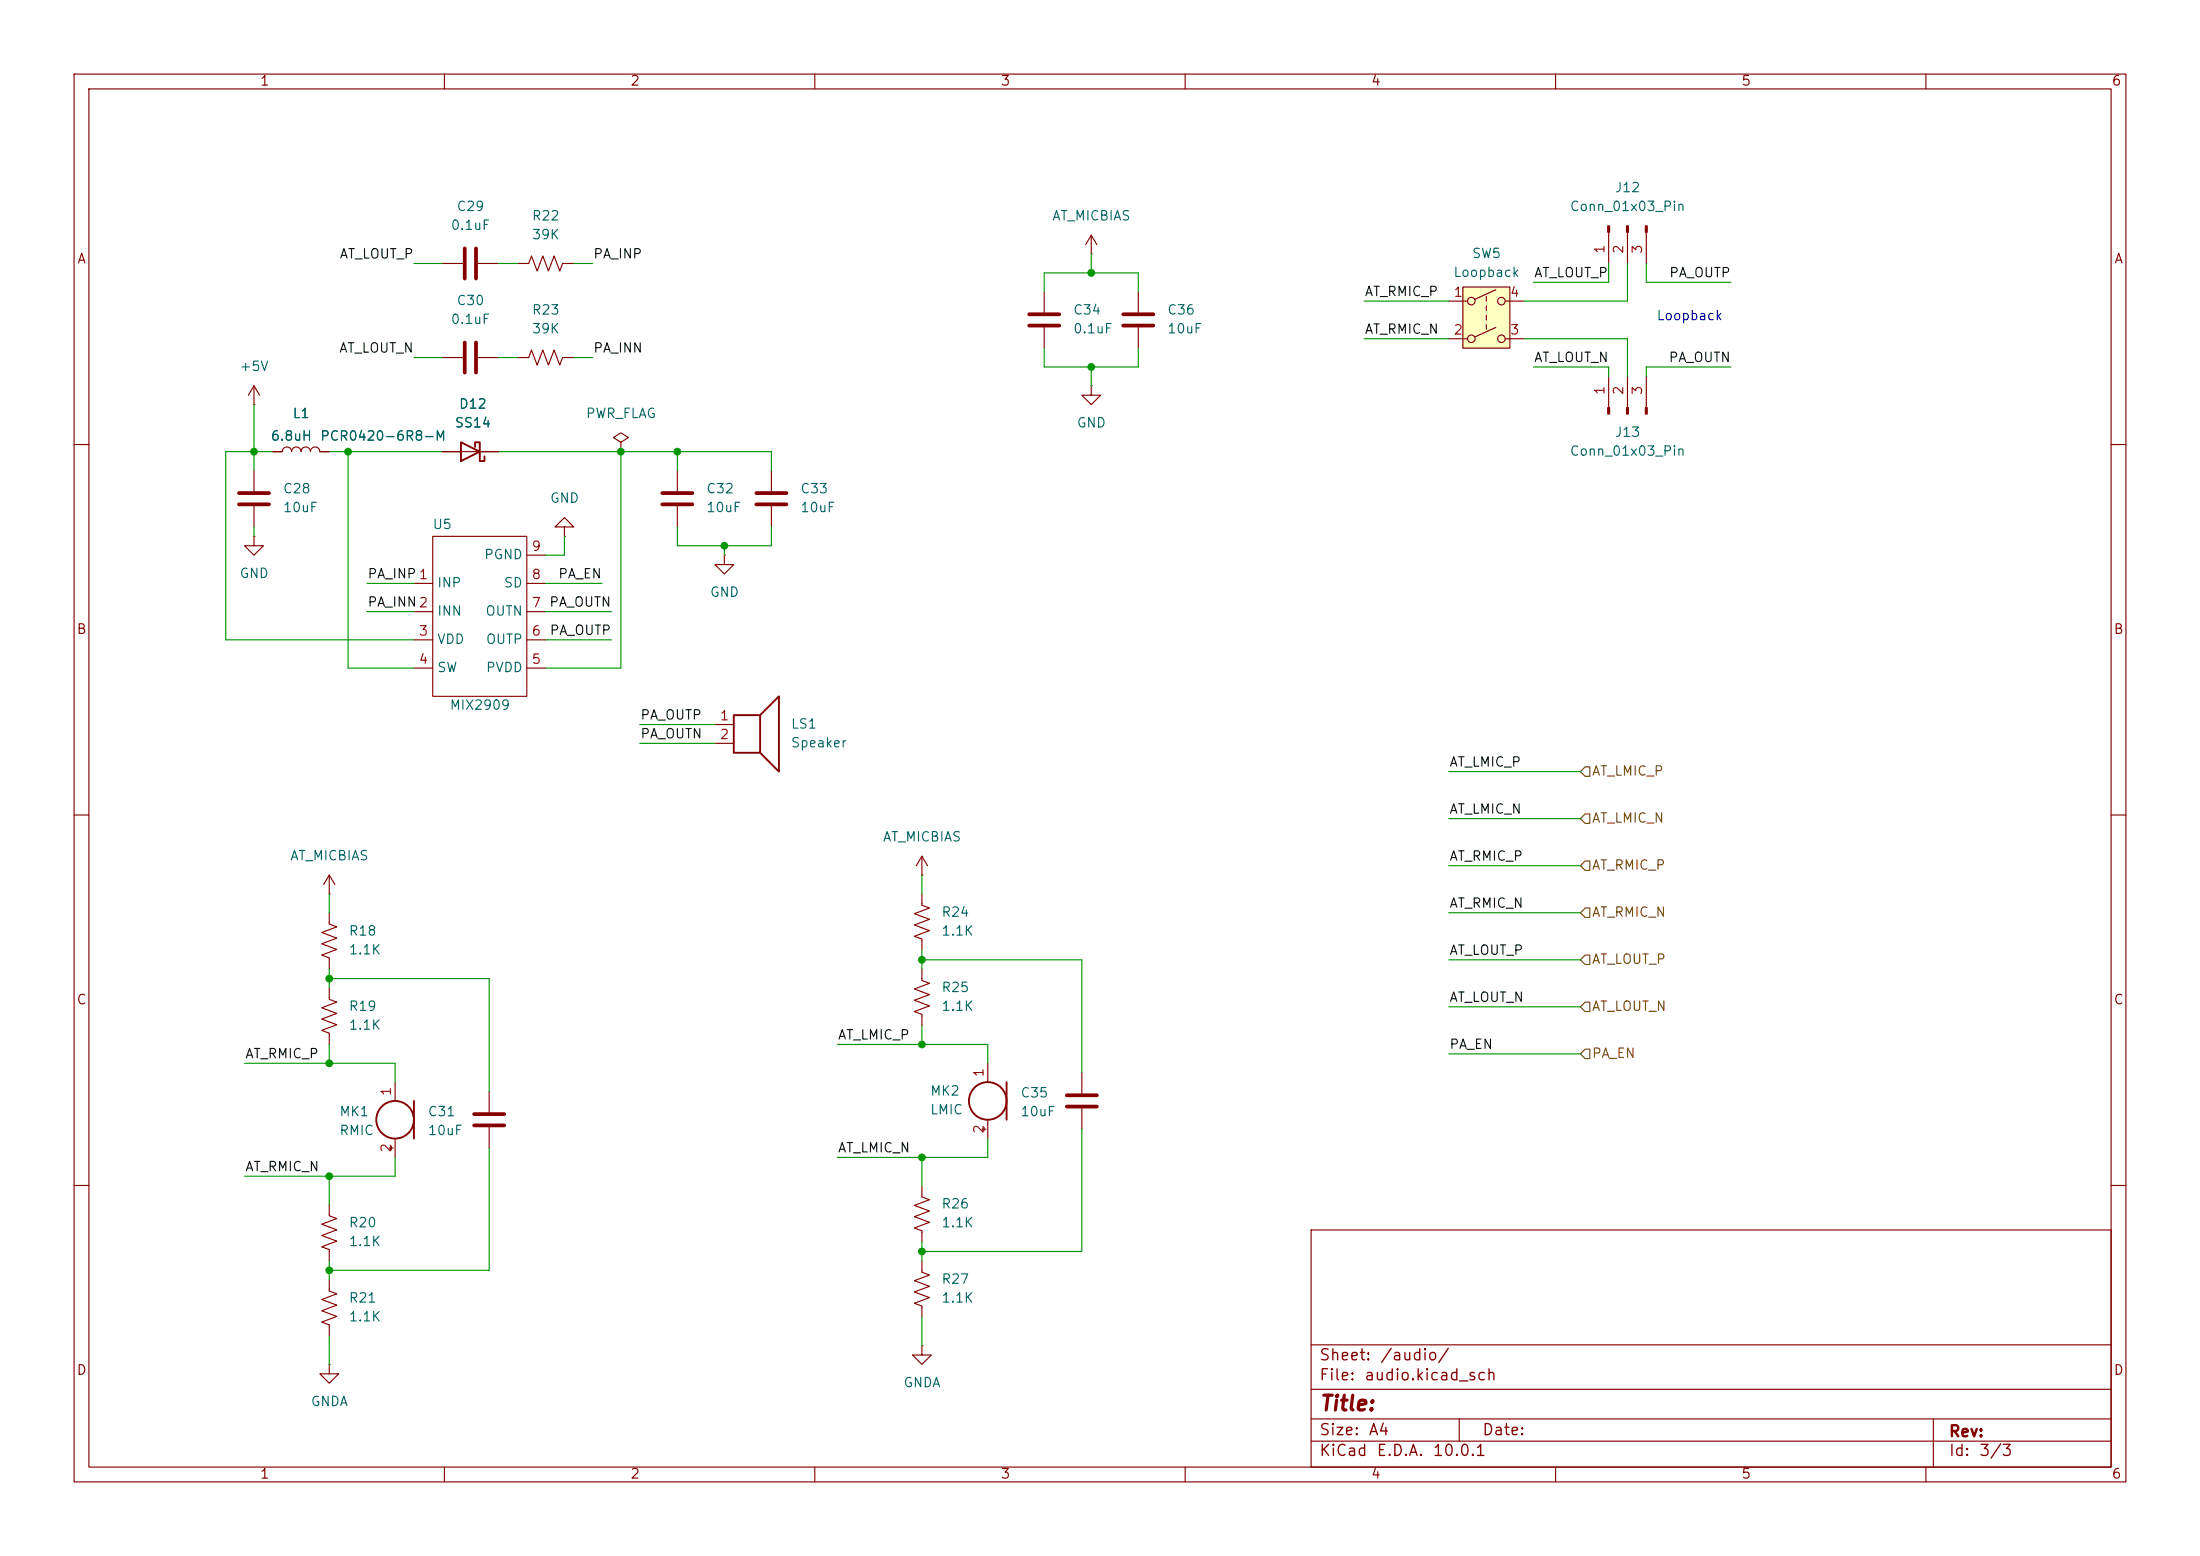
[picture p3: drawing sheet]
<svg xmlns="http://www.w3.org/2000/svg" width="297mm" height="210mm" viewBox="0 0 297 210" stroke-linecap="round" stroke-linejoin="round" font-family="sans-serif">
<g fill="none" stroke="#840000" stroke-width=".15">
<path d="M10 10h277v190h-277zM12 12h273v186h-273zM60 10v2M110 10v2M160 10v2M210 10v2M260 10v2M59.7 35.6h2.8M64.5 35.6h2.8M69.8 35.6h1.6l.4-1.1 .7 2.1 .8-2.1 .7 2.1 .8-2.1 .8 2.1 .3-1h1.6M141 39.4v2.8M147.3 34.3h.1"/>
<path d="M147.3 31.8l-.7 1.2M147.3 31.8l.8 1.2M147.3 31.8v2.5M217.2 31.3v4.3M219.7 31.3v4.3M222.2 31.3v4.3M59.7 48.3h2.8M64.5 48.3h2.8M69.8 48.3h1.6l.4-1.1 .7 2.1 .8-2.1 .7 2.1 .8-2.1 .8 2.1 .3-1h1.6M83.8 59.7l1-.6-1-.7-1 .7 1 .6v1.3M141 44.2v2.8M147.3 52.1v1.2h1.3l-1.3 1.3-1.3-1.3h1.3"/>
<path d="M147.3 52.1h.1M10 60h2M34.3 63.5v2.8M34.3 68.3v2.8M55.9 78.7h2.5M58.4 72.4h12.7v21.6h-12.7zM71.1 78.7h2.6M71.1 74.9h2.6M83.8 61h.1M91.4 63.5v2.8M91.4 68.3v2.8M104.1 63.5v2.8"/>
<path d="M104.1 68.3v2.8M285 60h2M55.9 82.6h2.5M55.9 86.4h2.5M55.9 90.2h2.5M71.1 82.6h2.6M71.1 86.4h2.6M71.1 90.2h2.6M10 110h2M285 110h2M52.6 154.9h.5M52.8 154.7v.5"/>
<path d="M53.3 146.1v2.5M53.3 153.7v2.5M66 147.3v2.8M66 152.1v2.8M10 160h2M44.4 172.7v1.5l1.1 .4-2.1 .8 2.1 .7-2.1 .8 2.1 .8-2.1 .7 1 .4v1.5M177 166h108v32h-108zM285 160h2M44.4 184.2v1.2h1.3l-1.3 1.3-1.2-1.3h1.2M44.4 184.2h.1M60 198v2M110 198v2"/>
<path d="M124.5 181.6v1.3h1.2l-1.2 1.3-1.3-1.3h1.3M124.5 181.6h.1M160 198v2M177 194.5h108M177 191.5h108M177 187.5h108M177 181.5h108M197 191.5v3M210 198v2M260 198v2M261 191.5v6.5"/>
</g>
<g fill="none" stroke="#840000" stroke-width=".51">
<path d="M62.7 33.5v4.1M64.3 33.5v4.1M62.7 46.2v4.1M64.3 46.2v4.1M138.9 42.4h4.1M138.9 43.9h4.1M32.3 66.5h4M32.3 68.1h4M89.4 66.5h4.1M89.4 68.1h4.1M102.1 66.5h4.1M102.1 68.1h4.1"/>
<path d="M64 151.9h4.1M64 150.4h4.1"/>
</g>
<g fill="#840000" stroke="#840000" stroke-width=".15">
<path d="M217 30.5h.3v.8h-.3z"/>
<path d="M219.6 30.5h.2v.8h-.2z"/>
<path d="M222.1 30.5h.3v.8h-.3z"/>
</g>
<g fill="none" stroke="#840000" stroke-width=".25">
<path d="M55.9 148.6v5.1"/>
<circle cx="53.3" cy="151.1" r="2.54"/>
</g>
<path d="M197.5 38.7h6.3v8.3h-6.3z" fill="#ffffc2"/>
<g fill="none" stroke="#840000" stroke-width=".15">
<path d="M153.7 39.4v2.8M197.5 38.7h6.3v8.3h-6.3zM201.9 39.1l-2.8 1.3M34.3 54.6h.1M34.3 52.1l-.8 1.2M34.3 52.1l.8 1.2M34.3 52.1v2.5M153.7 44.2v2.8M195.6 40.6h2.5M195.6 45.7h2.5M200.7 40v.6M200.7 41.3v.6"/>
<path d="M200.7 42.5v.7M200.7 43.8v.7M201.9 44.2l-2.8 1.3M203.2 40.6h2.5M203.2 45.7h2.5M217.2 50.8v4.2M219.7 50.8v4.2M222.2 50.8v4.2M34.3 72.4v1.3h1.3l-1.3 1.2-1.3-1.2h1.3M34.3 72.4h.1M36.8 61h1.3a.64 .64 0 0 1 .6-.7 .64 .64 0 0 1 .7 .7 .64 .64 0 0 1 .6-.7 .64 .64 0 0 1 .6 .7 .64 .64 0 0 1 .7-.7 .64 .64 0 0 1 .6 .7 .64 .64 0 0 1 .6-.7 .64 .64 0 0 1 .7 .7h1.2M59.7 61h7.6"/>
<path d="M76.2 71.1h1.3l-1.3-1.2-1.3 1.2h1.3v1.3M76.2 72.4h.1M97.8 74.9v1.3h1.3l-1.3 1.3-1.3-1.3h1.3M97.8 74.9h.1M96.5 97.8h2.6M44.4 118.1v2.6M44.4 118.1l-.7 1.3M44.4 118.1l.8 1.3M96.5 100.3h2.6M124.5 118.1h.1M124.5 115.6v2.5M124.5 115.6l-.8 1.2"/>
<path d="M124.5 115.6l.7 1.2M44.4 123.2v1.5l1.1 .4-2.1 .8 2.1 .7-2.1 .8 2.1 .7-2.1 .8 1 .4v1.5M44.4 120.7h.1M44.4 133.4v1.5l1.1 .4-2.1 .7 2.1 .8-2.1 .7 2.1 .8-2.1 .8 1 .3v1.6M124.5 120.7v1.5l1 .4-2.1 .7 2.1 .8-2.1 .7 2.1 .8-2.1 .8 1.1 .3v1.6M124.5 130.8v1.5l1 .4-2.1 .8 2.1 .7-2.1 .8 2.1 .8-2.1 .7 1.1 .4v1.5M132.6 152.4h.5M132.8 152.1v.6M133.3 143.5v2.6M133.3 151.1v2.6M146 144.8v2.8M146 149.6v2.8"/>
<path d="M44.4 162.6v1.5l1.1 .4-2.1 .7 2.1 .8-2.1 .8 2.1 .7-2.1 .8 1 .4v1.5M124.5 160v1.5l1 .4-2.1 .8 2.1 .7-2.1 .8 2.1 .8-2.1 .7 1.1 .4v1.5M124.5 170.2v1.5l1 .4-2.1 .7 2.1 .8-2.1 .8 2.1 .7-2.1 .8 1.1 .4v1.5"/>
<circle cx="198.6" cy="40.6" r=".51"/>
<circle cx="198.6" cy="45.7" r=".51"/>
<circle cx="202.7" cy="45.7" r=".51"/>
<circle cx="202.7" cy="40.6" r=".51"/>
</g>
<g fill="none" stroke="#840000" stroke-width=".25">
<path d="M62.2 59.7l2.6 1.3-2.6 1.2zM64.1 60.3v-.6h.7v2.5h.6v-.6M99.1 96.5h3.5v5.1h-3.5zM102.6 96.5l2.6-2.5v10.1l-2.6-2.5M135.9 146.1v5"/>
<circle cx="133.3" cy="148.6" r="2.54"/>
</g>
<g fill="#840000" stroke="#840000" stroke-width=".15">
<path d="M217 55h.3v.9h-.3z"/>
<path d="M219.6 55h.2v.9h-.2z"/>
<path d="M222.1 55h.3v.9h-.3z"/>
</g>
<path d="M151.6 42.4h4.1M151.6 43.9h4.1M144 149.4h4.1M144 147.8h4.1" fill="none" stroke="#840000" stroke-width=".51"/>
<path d="M214 103.5h.6v1.3h-.6l-.6-.7zM214 109.9h.6v1.2h-.6l-.6-.6zM214 116.2h.6v1.3h-.6l-.6-.7zM214 135.3h.6v1.2h-.6l-.6-.6zM214 122.6h.6v1.2h-.6l-.6-.6zM214 128.9h.6v1.3h-.6l-.6-.7zM214 141.6h.6v1.3h-.6l-.6-.7z" fill="none" stroke="#725600" stroke-width=".15"/>
<g fill="none" stroke="#009600" stroke-width=".15">
<path d="M55.9 35.6h3.8M67.3 35.6h2.5M77.5 35.6h2.5M141 39.4v-2.6h12.7v2.6M147.3 34.3v2.5M217.2 35.6v2.5h-10.2M219.7 35.6v5h-14M222.2 35.6v2.5h11.5M34.3 54.6v8.9M55.9 48.3h3.8M67.3 48.3h2.5M77.5 48.3h2.5"/>
<path d="M141 47v2.5h12.7v-2.5M147.3 49.5v2.6M184.1 40.6h11.5M184.1 45.7h11.5M205.7 45.7h14v5.1M207 49.5h10.2v1.3M233.7 49.5h-11.5v1.3M34.3 71.1v1.3M36.8 61h-6.3v25.4h25.4M44.4 61h15.3M47 61v29.2h8.9M49.5 78.7h6.4"/>
<path d="M67.3 61h36.8v2.5M73.7 78.7h7.6M76.2 72.4v2.5h-2.5M83.8 61v29.2h-10.1M91.4 71.1v2.6h12.7v-2.6M91.4 61v2.5M97.8 73.7v1.2M49.5 82.6h6.4M73.7 82.6h8.8M73.7 86.4h8.8M86.4 97.8h10.1M86.4 100.3h10.1"/>
<path d="M124.5 118.1v2.6M195.6 110.5h17.8M195.6 104.1h17.8M195.6 116.8h17.8M44.4 120.7v2.5M44.4 130.8v2.6M44.4 132.1h21.6v15.2M124.5 129.5h21.5v15.3M124.5 128.3v2.5M124.5 138.4v2.6M195.6 129.5h17.8M195.6 135.9h17.8"/>
<path d="M195.6 123.2h17.8M33 143.5h20.3v2.6M44.4 141v2.5M44.4 158.8v3.8M53.3 156.2v2.6h-20.3M66 154.9v16.6h-21.6M113 141h20.3v2.5M124.5 156.2v3.8M133.3 153.7v2.5h-20.3M146 152.4v16.5h-21.5M195.6 142.2h17.8M44.4 170.2v2.5"/>
<path d="M124.5 167.6v2.6M124.5 177.8v3.8M44.4 180.3v3.9"/>
</g>
<g fill="#009600" stroke="#009600" stroke-width=".14">
<circle cx="91.4" cy="61" r=".46"/>
<circle cx="97.8" cy="73.7" r=".46"/>
<circle cx="147.3" cy="49.5" r=".46"/>
<circle cx="147.3" cy="36.8" r=".46"/>
<circle cx="44.4" cy="143.5" r=".46"/>
<circle cx="44.4" cy="132.1" r=".46"/>
<circle cx="44.4" cy="158.8" r=".46"/>
<circle cx="44.4" cy="171.5" r=".46"/>
<circle cx="124.5" cy="141" r=".46"/>
<circle cx="124.5" cy="156.2" r=".46"/>
<circle cx="124.5" cy="129.5" r=".46"/>
<circle cx="124.5" cy="168.9" r=".46"/>
<circle cx="83.8" cy="61" r=".46"/>
<circle cx="47" cy="61" r=".46"/>
<circle cx="34.3" cy="61" r=".46"/>
</g>
<text font-size="2" fill="#840000" x="178" y="190.9">Title:</text>
<g font-size="1.5" fill="#840000">
<text x="178" y="184">Sheet:</text>
<text x="186.2" y="184">/audio/</text>
<text x="178" y="186.7">File:</text>
<text x="184.1" y="186.7">audio.kicad_sch</text>
<text x="178" y="196.9">KiCad</text>
<text x="178" y="194.1">Size:</text>
<text x="184.7" y="194.1">A4</text>
<text x="185.7" y="196.9">E.D.A.</text>
<text x="193.3" y="196.9">10.0.1</text>
<text x="200" y="194.1">Date:</text>
<text x="263" y="194.3">Rev:</text>
<text x="263" y="196.9">Id:</text>
<text x="267.1" y="196.9">3/3</text>
</g>
<g font-size="1.3" fill="#840000">
<text x="35" y="11.9">1</text>
<text x="85" y="11.9">2</text>
<text x="135" y="11.9">3</text>
<text x="185" y="11.9">4</text>
<text x="235" y="11.9">5</text>
<text x="285" y="11.9">6</text>
<text x="10.3" y="35.9">A</text>
<text x="285.3" y="35.9">A</text>
<text x="10.3" y="85.9">B</text>
<text x="285.3" y="85.9">B</text>
<text x="10.3" y="135.9">C</text>
<text x="285.3" y="135.9">C</text>
<text x="10.3" y="185.9">D</text>
<text x="285.3" y="185.9">D</text>
<text x="35" y="199.9">1</text>
<text x="85" y="199.9">2</text>
<text x="135" y="199.9">3</text>
<text x="185" y="199.9">4</text>
<text x="235" y="199.9">5</text>
<text x="285" y="199.9">6</text>
</g>
<g font-size="1.3" fill="#006464">
<text x="61.6" y="28.8">C29</text>
<text x="211.8" y="28.8">Conn_01x03_Pin</text>
<text x="217.9" y="26.3">J12</text>
<text x="60.8" y="31.3">0.1uF</text>
<text x="71.7" y="30.1">R22</text>
<text x="71.7" y="32.6">39K</text>
<text x="142" y="30.1">AT_MICBIAS</text>
<text x="198.6" y="35.2">SW5</text>
<text x="61.6" y="41.5">C30</text>
<text x="196.1" y="37.7">Loopback</text>
<text x="60.8" y="44">0.1uF</text>
<text x="71.7" y="42.8">R23</text>
<text x="71.7" y="45.3">39K</text>
<text x="144.8" y="42.8">C34</text>
<text x="144.8" y="45.3">0.1uF</text>
<text x="157.5" y="42.8">C36</text>
<text x="157.5" y="45.3">10uF</text>
<text x="32.3" y="50.4">+5V</text>
<text x="36.5" y="59.8">6.8uH</text>
<text x="39.4" y="56.7">L1</text>
<text x="43.1" y="59.8">PCR0420-6R8-M</text>
<text x="61.3" y="58">SS14</text>
<text x="61.9" y="55.5">D12</text>
<text x="79" y="56.7">PWR_FLAG</text>
<text x="145.3" y="58">GND</text>
<text x="217.9" y="59.3">J13</text>
<text x="211.8" y="61.8">Conn_01x03_Pin</text>
<text x="38.1" y="66.9">C28</text>
<text x="38.1" y="69.4">10uF</text>
<text x="58.3" y="71.7">U5</text>
<text x="74.2" y="68.2">GND</text>
<text x="95.3" y="66.9">C32</text>
<text x="95.3" y="69.4">10uF</text>
<text x="108" y="66.9">C33</text>
<text x="108" y="69.4">10uF</text>
<text x="65.3" y="75.8">PGND</text>
<text x="32.3" y="78.3">GND</text>
<text x="58.9" y="79.6">INP</text>
<text x="58.9" y="83.4">INN</text>
<text x="65.4" y="83.4">OUTN</text>
<text x="67.9" y="79.6">SD</text>
<text x="95.8" y="80.9">GND</text>
<text x="58.9" y="87.2">VDD</text>
<text x="65.5" y="87.2">OUTP</text>
<text x="58.9" y="91">SW</text>
<text x="65.5" y="91">PVDD</text>
<text x="60.6" y="96.1">MIX2909</text>
<text x="106.7" y="98.7">LS1</text>
<text x="106.7" y="101.2">Speaker</text>
<text x="119.1" y="113.9">AT_MICBIAS</text>
<text x="39.1" y="116.4">AT_MICBIAS</text>
<text x="127" y="124.1">R24</text>
<text x="47" y="126.6">R18</text>
<text x="47" y="129.1">1.1K</text>
<text x="127" y="126.6">1.1K</text>
<text x="47" y="136.8">R19</text>
<text x="127" y="134.2">R25</text>
<text x="127" y="136.8">1.1K</text>
<text x="47" y="139.3">1.1K</text>
<text x="125.5" y="148.2">MK2</text>
<text x="137.7" y="148.4">C35</text>
<text x="45.7" y="151">MK1</text>
<text x="45.7" y="153.5">RMIC</text>
<text x="57.7" y="151">C31</text>
<text x="57.7" y="153.5">10uF</text>
<text x="125.5" y="150.7">LMIC</text>
<text x="137.7" y="151">10uF</text>
<text x="47" y="166">R20</text>
<text x="127" y="163.4">R26</text>
<text x="127" y="166">1.1K</text>
<text x="47" y="168.5">1.1K</text>
<text x="127" y="173.6">R27</text>
<text x="47" y="176.1">R21</text>
<text x="47" y="178.7">1.1K</text>
<text x="127" y="176.1">1.1K</text>
<text x="41.9" y="190.1">GNDA</text>
<text x="121.9" y="187.6">GNDA</text>
</g>
<g font-size="1.3" fill="#0f0f0f">
<text x="45.8" y="35.2">AT_LOUT_P</text>
<text x="80" y="35.2">PA_INP</text>
<text x="184.1" y="40.3">AT_RMIC_P</text>
<text x="207" y="37.8">AT_LOUT_P</text>
<text x="225.3" y="37.8">PA_OUTP</text>
<text x="45.7" y="47.9">AT_LOUT_N</text>
<text x="80" y="47.9">PA_INN</text>
<text x="184.1" y="45.4">AT_RMIC_N</text>
<text x="207" y="49.2">AT_LOUT_N</text>
<text x="225.2" y="49.2">PA_OUTN</text>
<text x="49.5" y="78.4">PA_INP1</text>
<text x="49.5" y="82.2">PA_INN2</text>
<text x="74.1" y="82.2">PA_OUTN</text>
<text x="75.3" y="78.4">PA_EN</text>
<text x="74.1" y="86">PA_OUTP</text>
<text x="86.4" y="100">PA_OUTN</text>
<text x="86.4" y="97.4">PA_OUTP</text>
<text x="195.6" y="103.8">AT_LMIC_P</text>
<text x="195.6" y="110.1">AT_LMIC_N</text>
<text x="195.6" y="116.5">AT_RMIC_P</text>
<text x="195.6" y="122.8">AT_RMIC_N</text>
<text x="195.6" y="129.2">AT_LOUT_P</text>
<text x="195.6" y="135.5">AT_LOUT_N</text>
<text x="33" y="143.2">AT_RMIC_P</text>
<text x="113" y="140.6">AT_LMIC_P</text>
<text x="195.6" y="141.9">PA_EN</text>
<text x="113" y="155.9">AT_LMIC_N</text>
<text x="33" y="158.4">AT_RMIC_N</text>
</g>
<g font-size="1.3" fill="#a90000">
<text x="216.9" y="34.4" transform="rotate(-90 216.9 34.4)">1</text>
<text x="219.5" y="34.4" transform="rotate(-90 219.5 34.4)">2</text>
<text x="222" y="34.4" transform="rotate(-90 222 34.4)">3</text>
<text x="196.1" y="40.4">1</text>
<text x="203.8" y="40.4">4</text>
<text x="196.1" y="45.5">2</text>
<text x="203.8" y="45.5">3</text>
<text x="216.9" y="53.4" transform="rotate(-90 216.9 53.4)">1</text>
<text x="219.5" y="53.4" transform="rotate(-90 219.5 53.4)">2</text>
<text x="222" y="53.4" transform="rotate(-90 222 53.4)">3</text>
<text x="71.7" y="74.7">9</text>
<text x="71.7" y="82.3">7</text>
<text x="71.7" y="78.5">8</text>
<text x="56.4" y="86.1">3</text>
<text x="56.4" y="89.9">4</text>
<text x="71.7" y="89.9">5</text>
<text x="71.7" y="86.1">6</text>
<text x="97.1" y="97.5">1</text>
<text x="97.1" y="100.1">2</text>
<text x="53.1" y="148" transform="rotate(-90 53.1 148)">1</text>
<text x="133.1" y="145.5" transform="rotate(-90 133.1 145.5)">1</text>
<text x="53.1" y="155.6" transform="rotate(-90 53.1 155.6)">2</text>
<text x="133.1" y="153.1" transform="rotate(-90 133.1 153.1)">2</text>
</g>
<text font-size="1.3" fill="#0000c2" x="223.5" y="43.5">Loopback</text>
<g font-size="1.3" fill="#725600">
<text x="214.8" y="105">AT_LMIC_P</text>
<text x="214.8" y="111.4">AT_LMIC_N</text>
<text x="214.8" y="117.7">AT_RMIC_P</text>
<text x="214.8" y="124.1">AT_RMIC_N</text>
<text x="214.8" y="130.4">AT_LOUT_P</text>
<text x="214.8" y="136.8">AT_LOUT_N</text>
<text x="214.8" y="143.1">PA_EN</text>
</g>
</svg>
